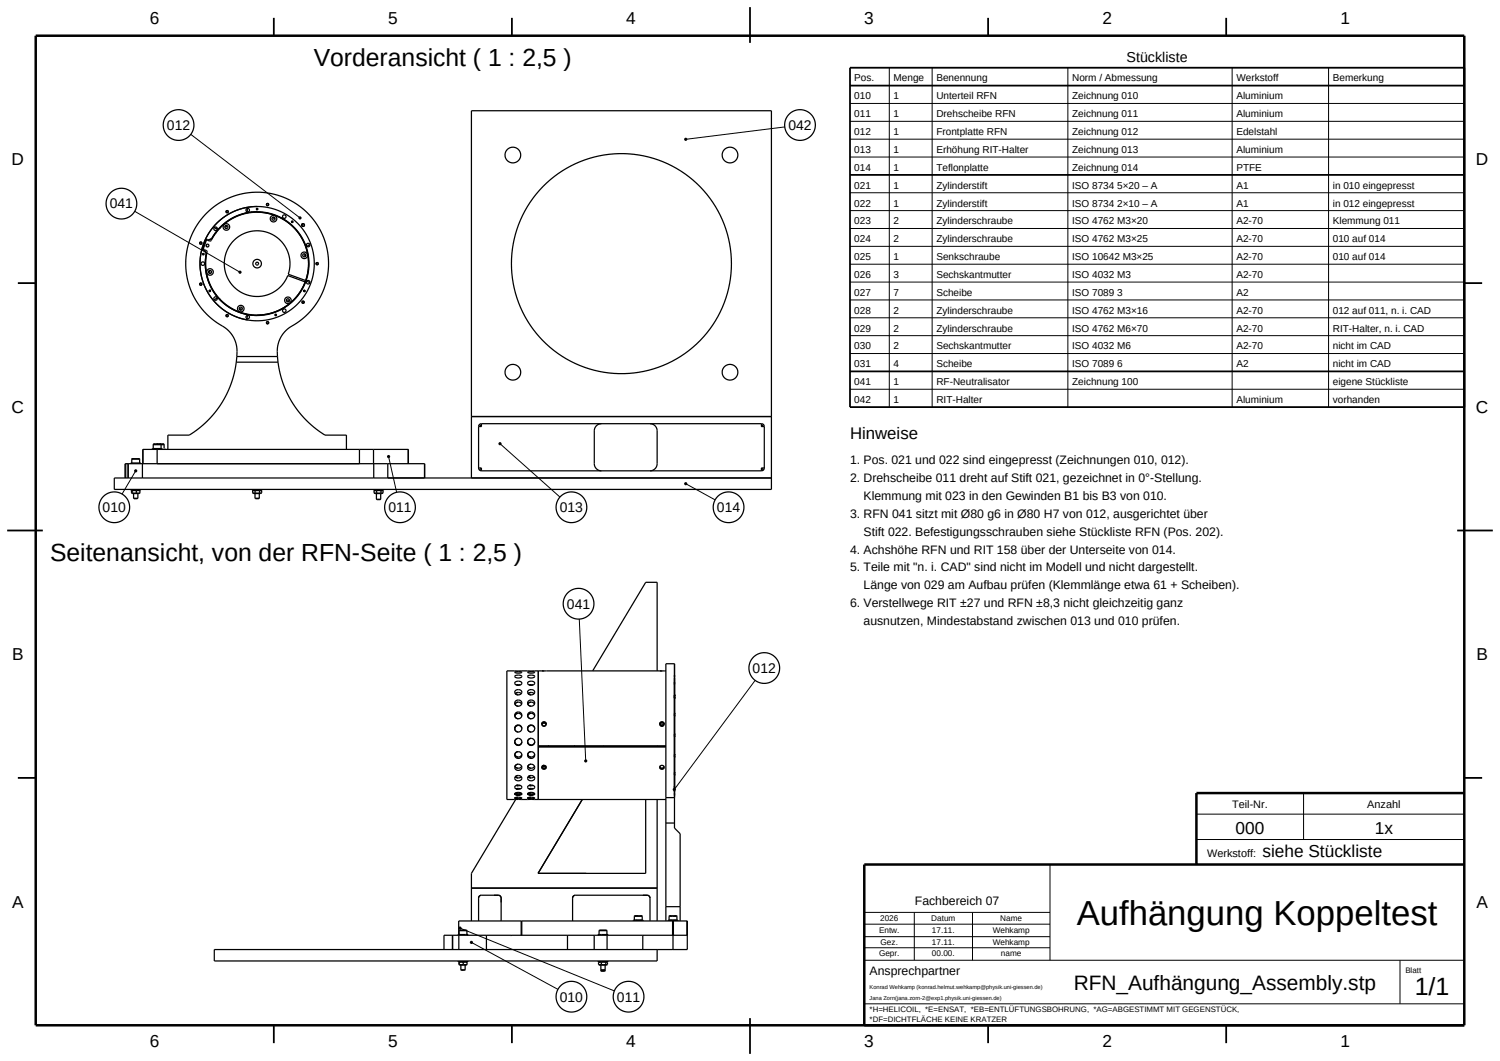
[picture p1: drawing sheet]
<svg xmlns="http://www.w3.org/2000/svg" width="420mm" height="297mm" viewBox="0 0 420 297" stroke-linecap="round" stroke-linejoin="round" font-family="sans-serif">
<path d="M10 10h400v277h-400zM410 222h-75v20M410 242h-168v45" fill="none" stroke="#000" stroke-width=".7" stroke-linecap="butt"/>
<g fill="none" stroke="#000" stroke-width=".5">
<path d="M76.7 5v5M143.3 5v5M210 2v10M238 19h172v95h-172zM276.7 5v5M343.3 5v5M238 24h172M238 49h172M5 79.2h5M410 79.2h5M238 104h172M2 148.5h10"/>
<path d="M408 148.5h10M5 217.7h5M410 217.7h5M76.7 287v5M143.3 287v5M210 285v10M276.7 287v5M343.3 287v5"/>
</g>
<g fill="none" stroke="#000" stroke-width=".28">
<path d="M249 19v95M261 19v95M299 19v95M345 19v95M372 19v95M53.4 37.6l30.6 23.4M219.7 35.5l-27.7 3.5M238 29h172M238 34h172M238 39h172M37.7 59.2l29.5 17M238 44h172"/>
<path d="M238 54h172M238 59h172M238 64h172M238 69h172M238 74h172M238 79h172M238 84h172M238 89h172M238 94h172M238 99h172M238 109h172M38 131.8l-3.8 6.5"/>
<path d="M108.8 127.8l2.3 10M140 124.2l16.8 14.9M192 135.4l8.2 4.5M162.2 173.3l1.8 39.7M211.4 190.5l-22.6 30.5M335 235h75M335 227.9h75M365 222v13M128.8 259.8l43.2 17.6M242 258.7h52M242 255.4h52M256 255.4v13.4"/>
<path d="M272.3 255.4v13.4M294 242v26.8M132 263.8l24.2 13.1M242 268.8h168M242 265.3h52M242 262.2h52M392 268.8v12.2M242 281h168"/>
</g>
<g fill="none" stroke="#000" stroke-width=".35">
<path d="M69.1 58.4l.2 .4-.2 .4M71.8 58.5v.1M71.8 58.6h.1M71.8 58.6l.2 .1M71.8 58.6h.4M71.8 58.4v.1M71.8 58.4h.4M72 57.8a16 16 0 0 0-15.9 14.7 16 16 0 0 0 13.3 17.1M72 59.4a14.4 14.4 0 0 1 14.4 14.4 14.4 14.4 0 0 1-14.4 14.4M72 59.3a14.5 14.5 0 0 0-12.7 7.5M72.1 58.4h-.3M72.2 58.4v.1"/>
<path d="M72.2 58.5h.1M56.8 71.3h.1M56.9 71l-.1 .3M57 70.9l-.1 .1M57 70.9v.1M57 71h.1M57 71l-.1 .3M57 68.7l.1 .4M57 68.7l-.2 1.1 .5 .4 .5 .8M57.3 68.1l-.3 .6M57.3 68.6h-.3M57.4 67.6h.1"/>
<path d="M57.5 73h.1M57.5 74.6h.1M57.6 67.3l-.3 .8M57.6 67.8l-.3 .3M57.7 68.7l.3 .4M57.8 71a14.5 14.5 0 0 0 14.2 17.3M57.8 67.4l.2-.1 1 .2a14.5 14.5 0 0 1 18.5-7 14.5 14.5 0 0 1 8.1 18l-4.9-1.7a9.2 9.2 0 0 0-10.2-12.1 9.2 9.2 0 0 0-5.8 14.7 9.2 9.2 0 0 0 15.7-1.9l.2-.4 4.9 1.8a14.5 14.5 0 0 1-17.9 8.6 14.5 14.5 0 0 1-9.7-17.2l-.8-.5-.1-.2zM57.9 67l-.3 .3M59.3 66.8a14.5 14.5 0 0 1 24.3-1.8 14.5 14.5 0 0 1-8.4 23 14.5 14.5 0 0 1-17.4-17M59.3 66.8l-.9 .4-.6-.2-.2 .3M60.1 63.6l.3 .4h.4M81.6 62h.1"/>
<path d="M81.6 62l.2 .3M81.6 62l.3 .3M81.7 62h-.1M81.8 61.9l-.1 .1M81.8 61.9l.2 .1M81.8 61.9l.2 .2M82 62.2l-.1 .1M82 62v.1M82 62.1v.1M84.5 63l.4 .4M84.9 62.6l-.4 .4M86.1 78.6l.2 .3 .5 .1"/>
<path d="M86.8 68.6l-.5 .1-.2 .3M58.6 81.4l.1 .2M58.7 81.2l.2 .4M58.7 81.2l-.1 .2M58.7 81.2h.1M58.8 81.2h-.1M58.8 81.6h-.1M58.9 81.6h.1M60.8 83.6h-.4l-.3 .4M66.3 99.8l-.1 1.6M66.3 99.8a8.3 8.3 0 0 0-4.7-8.9 20 20 0 0 1-4.2-30.6 20 20 0 0 1 30.8 1.6 20 20 0 0 1-7.4 30 8.3 8.3 0 0 0-3.1 7.9M66.3 99.8h11.4"/>
<path d="M69.1 88.4l.2 .4-.2 .4M77 88.2l.4 .1M77 88.2h.1M77.2 88l-.2 .2M77.4 88.1l-.4 .1M77.4 88.3h.1M77.4 88.1v.1M77.7 99.8l.1 1.6M85.1 81.6h.2M85.2 81.2l-.1 .4M85.3 81.2v.1M85.3 81.2l-.2 .4"/>
<path d="M85.3 81.3v.3M85.3 81.6h.1M85.4 81.4v.2M66.2 101.4a28 28 0 0 1-13.2 20.4h-6v4M66.2 101.4h11.6M77.8 101.4a28 28 0 0 0 13.2 20.4h6v4M132 116.6h84M134 119.4v11.6M134 119.4h.8M134.2 118.8l.6 .6M134.8 118.6l-.6 .2-.2 .6M134.8 118.6h78.4"/>
<path d="M134.8 118.6v.8M168.4 118.6a2 2 0 0 0-2 2v9.2a2 2 0 0 0 2 2M182 118.6a2 2 0 0 1 2 2v9.2a2 2 0 0 1-2 2M213.2 118.6l.6 .2 .2 .6M213.2 119.4h.8M213.2 118.6v.8M213.8 118.8l-.6 .6M214 119.4v11.6M35.2 129.8h.7M35.2 129.8h-.2v4M35.2 129.8v4M35.9 133.8h4"/>
<path d="M35.9 129.8h4M35.9 133.8h-3.9v3.2h184v-106h-84v102.8M35.9 129.8v4M36.6 137v.2h2.8v-.2M36.6 129.8v-.2h2.8v.2M36.9 137.3l.1 .1M36.9 137.3v.7M36.9 128.5h2.2M36.9 128.5v1.1M37 137.4h1.2M37 138h1.2M37 138h-.1"/>
<path d="M37 137.4v.6M37 128.4h2M37 128.4h.4M37 128.4l-.1 .1M37.1 137.2l-.2 .1M37.4 139.5h1.2M37.4 138.2v1.3M37.4 139.5l.1 .1M37.5 139.6h.1M38.2 137.4h1M38.2 138h1M38.2 137.4v.6"/>
<path d="M38.6 139.5h.1M38.6 128.4h.4M38.6 139.5l-1.1 .1M38.6 138.2v1.3M38.9 137.2l.3 .2M39 128.4l.1 .1M39.1 128.5v1.1M39.2 138l-.3 .2-2-.2M39.2 137.4v.6M39.9 133.8h64.7M39.9 129.8h64.7M39.9 129.8v4"/>
<path d="M40 125.8v4M40 125.8h.1M40 125.8h4M42.9 125.6h.1M42.9 124.5h2.2M42.9 124.5v1.1M42.9 124.5h.1M43.4 125.6h.1M43.9 124.4h-.9h1.5M43.9 124.4h.1M43.9 124.4l-1 .1M44 125.8h56.6"/>
<path d="M44 125.8v4M44 124.4h1h-.5M44 124.4l1.1 .1M44.3 124.4h-.4h.6M44.5 124.4h.4M44.6 125.6h.1M44.9 124.4h.9h-.8M44.9 124.4l1.1 .1M45.1 124.5v1.1h-2.2M45.1 124.5h.9M45.4 125.6h-2.8v.2M45.4 125.6v.2"/>
<path d="M45.5 125.6h.1M46 124.5v1.1M46.3 125.6v.2M70.6 137v.2h2.8v-.2M70.7 138l.4 .2h1.8l.3-.2M70.7 137.4h.7M70.7 138h.7M70.7 137.4v.6M71.1 137.2l-.4 .2M71.4 139.5h1.2M71.4 138.2v1.3M71.4 137.4h1.3"/>
<path d="M71.4 138h1.3M71.4 137.4v.6M72.6 138.2v1.3M72.7 138h.5M72.7 137.4v.6M72.9 137.2l.3 .2M73.2 137.4h-.5M73.2 137.4v.6M100.6 125.8h4M100.6 125.8v4M104.6 125.8h9.7M104.6 125.8v4"/>
<path d="M104.6 137v.2h2.8v-.2M104.6 133.8h4M104.6 129.8h4M104.6 129.8v4M104.7 138l.4 .2h1.8l.3-.2M104.7 137.4h.7M104.7 138h.7M104.7 137.4v.6M105.1 137.2l-.4 .2M105.4 139.8h1.2M105.4 138.2v1.6M105.4 137.4h1.3"/>
<path d="M105.4 138h1.3M105.4 137.4v.6M106.6 138.2v1.6M106.7 138h.5M106.7 137.4v.6M106.9 137.2l.3 .2M107.2 137.4h-.5M107.2 137.4h.1M107.3 138h-.1M107.3 137.4v.6M108.6 133.8h107.4M108.6 129.8h10.3"/>
<path d="M108.6 129.8v4M114.3 125.8v4M118.9 129.8v4M134 131l.2 .6 .6 .2M134 131h.8M134.8 131l-.6 .6M134.8 131.8h78.4M134.8 131v.8M213.2 131l.6 .6M213.2 131h.8M213.2 131v.8M214 131l-.2 .6-.6 .2"/>
<path d="M144.1 188.2l.3-.1a1.58 1.58 0 0 1 1.7 .1l-.1 .1a1.98 1.98 0 0 1-1.9-.1zM144.2 189.2l.5-.2a.96 .96 0 0 1 1.4 .4 1.31 1.31 0 0 1-2-.1zM144.3 193.3a.93 .93 0 0 1 1.2-.3 .93 .93 0 0 1 .4 1.2 .93 .93 0 0 1-1.2 .3 .93 .93 0 0 1-.4-1.2zM144.3 190.9l.8-.2a.64 .64 0 0 1 .8 .1 .64 .64 0 0 1 0 .8l-.8 .2a.66 .66 0 0 1-.7-.1 .66 .66 0 0 1-.1-.8zM145.7 191.7h-1.1M146 194.2a1.24 1.24 0 0 0-1.7 0l.8 .3M146.1 197.1a.98 .98 0 0 0-1-.6 .98 .98 0 0 0-.9 .7l.9 .5M147.7 188.2l.3-.1a1.58 1.58 0 0 1 1.7 .1l-.1 .1a1.98 1.98 0 0 1-1.9-.1zM147.8 189.2l.5-.2a.96 .96 0 0 1 1.4 .4 1.31 1.31 0 0 1-2-.1zM147.9 193.3a.93 .93 0 0 1 1.2-.3 .93 .93 0 0 1 .4 1.2 .93 .93 0 0 1-1.2 .3 .93 .93 0 0 1-.4-1.2zM147.9 190.9l.8-.2a.64 .64 0 0 1 .8 .1 .64 .64 0 0 1 0 .8l-.8 .2a.66 .66 0 0 1-.7-.1 .66 .66 0 0 1-.1-.8zM149.3 191.7h-1.1"/>
<path d="M149.6 194.2a1.24 1.24 0 0 0-1.7 0l.8 .3M149.7 197.1a.98 .98 0 0 0-1-.6 .98 .98 0 0 0-.9 .7l.9 .5M151.7 187.8h.7M151.7 187.8h33M151.7 187.8h-9.8v36h44.5M152.4 187.8h.1M165.9 187.8l14.9-24.8h3.2v24.8M184.7 187.8h.7M184.7 187.8h1.7M185.4 187.8h.1M188.9 199.7v.7zM188.9 189.8h.1"/>
<path d="M188.9 190.9h.1M188.9 191.6h.1M188.9 189.6h.1M188.9 190.9v.7M188.9 188.9h.1M188.9 188.9v.7M188.9 189.8v32M188.9 194.6v.8M188.9 194.6v.8zM144.3 217.4a.93 .93 0 0 1 1.2-.3 .93 .93 0 0 1 .4 1.2 .93 .93 0 0 1-1.1 .3 .93 .93 0 0 1-.5-1.2zM144.4 214.2a.97 .97 0 0 1 1.5 0 .97 .97 0 0 1-.2 1.4 .97 .97 0 0 1-1.4-.3l-.2-.5zM145.1 219.8l-.5 .1h1.1"/>
<path d="M145.1 213.9l-.3 .1a.58 .58 0 0 0-.5 .7 .58 .58 0 0 0 .8 .4l.6-.2 .4-.4M145.1 217.1l-.8 .3a1.24 1.24 0 0 0 1.7 0M145.1 206.7a.96 .96 0 0 0-.9 1 .96 .96 0 0 0 1 .9 .96 .96 0 0 0 .9-1M145.1 210.4a.82 .82 0 0 0-.9 1 .82 .82 0 0 0 1.3 .5l.6-.7M146.1 200.4a.93 .93 0 0 0-1.1-.7 .93 .93 0 0 0-.7 1l.8 .5M146.1 204a.96 .96 0 0 0-.9-1 .96 .96 0 0 0-1 .9 .96 .96 0 0 0 .9 1M147.9 217.4a.93 .93 0 0 1 1.2-.3 .93 .93 0 0 1 .4 1.2 .93 .93 0 0 1-1.1 .3 .93 .93 0 0 1-.5-1.2zM148 214.2a.97 .97 0 0 1 1.5 0 .97 .97 0 0 1-.2 1.4 .97 .97 0 0 1-1.4-.3l-.2-.5zM148.4 217.1l-.3 .5M148.7 219.8l-.5 .1h1.1M148.7 213.9l-.3 .1a.58 .58 0 0 0-.5 .7 .58 .58 0 0 0 .8 .4l.6-.2 .4-.4M148.7 217.1l-.8 .3a1.24 1.24 0 0 0 1.7 0"/>
<path d="M148.7 206.7a.96 .96 0 0 0-.9 1 .96 .96 0 0 0 1 .9 .96 .96 0 0 0 .9-1M148.7 210.4a.82 .82 0 0 0-.9 1 .82 .82 0 0 0 1.3 .5l.6-.7M149.7 200.4a.93 .93 0 0 0-1.1-.7 .93 .93 0 0 0-.7 1l.8 .5M149.7 204a.96 .96 0 0 0-.9-1 .96 .96 0 0 0-1 .9 .96 .96 0 0 0 .9 1M150.7 208.8v-21v36v-14.7M150.7 208.8h35.7M150.7 208.8v.3M150.7 209h35.7M150.7 209.1h35.7M151.7 214.7a.67 .67 0 0 0 .6 .4 .67 .67 0 0 0 .6-.4M151.9 214.4a.53 .53 0 0 0 .9 0 .46 .46 0 0 1-.5 .6 .46 .46 0 0 1-.4-.6zM151.9 214.4h.1"/>
<path d="M152.3 214.2l-.4 .2M152.8 202.8a.49 .49 0 0 0-.5-.4 .49 .49 0 0 0-.5 .4M153 202.7a.64 .64 0 0 0-.7-.6 .64 .64 0 0 0-.6 .6M153.5 208.8v.2M159.2 208.8v.2M159.4 208.8v.2M160.8 208.8v.2M160.9 208.8v.2M163.4 208.8v.2M163.9 208.8v.2M168.2 208.8v.2M169 208.8v.2z"/>
<path d="M171 208.8v.2M181.7 208.8v.2M184.1 208.8v.2M184.2 208.8v.2M184.7 214.7a.67 .67 0 0 0 .6 .4 .67 .67 0 0 0 .7-.4M184.9 202.9a.49 .49 0 0 1 .4-.3 .49 .49 0 0 1 .5 .3l-.6 .1M184.9 214.4a.46 .46 0 0 0 .4 .6 .46 .46 0 0 0 .5-.6M185.2 203v.2M186 202.7a.64 .64 0 0 0-.7-.6 .64 .64 0 0 0-.6 .6M188.9 211.2v.7zM188.9 205.5v.6zM188.9 216.3v.6z"/>
<path d="M144.1 222.2a1.37 1.37 0 0 1 2 0M144.1 222.2a1.5 1.5 0 0 0 2 0M144.1 223.4l1 .2M144.1 222.2l1 .2 1-.2M144.1 222.2h.1M144.1 223.4l.1-.1a1.98 1.98 0 0 1 1.9 .1l-.3 .1a1.58 1.58 0 0 1-1.7-.1zM144.3 220l.8-.2a.62 .62 0 0 1 .8 .1 .62 .62 0 0 1-.1 .9l-.7 .1a.64 .64 0 0 1-.7-.1 .64 .64 0 0 1-.1-.8zM144.4 223.8l-12.4 20.7v13.3M144.6 222.6h.5zM144.8 223.2l-.3 .4M145.1 222.6h.5M145.1 222.6h.1"/>
<path d="M145.5 222l-.3 .4M145.7 220.8h-1.2l.6 .1M146.1 222.2l-1-.2-1 .2M147.7 222.2a1.37 1.37 0 0 1 2 0M147.7 222.2a1.5 1.5 0 0 0 2 0M147.7 223.4l1 .2M147.7 222.2l1 .2 1-.2M147.7 222.2h.1M147.7 223.4l.1-.1a1.98 1.98 0 0 1 1.9 .1l-.3 .1a1.58 1.58 0 0 1-1.7-.1zM147.9 220l.8-.2a.62 .62 0 0 1 .8 .1 .62 .62 0 0 1-.1 .9l-.7 .1a.64 .64 0 0 1-.7-.1 .64 .64 0 0 1-.1-.8zM148.7 222.6h-.5h.5M148.7 222.6h.5"/>
<path d="M148.7 222.6h.1M149.3 220.8h-1.2l.6 .1M149.7 222.2l-1-.2-1 .2M163 223.8l-12.3 20.7h30.1v-20.7M184 223.8v34M186.4 223.3v-37.5h2.5v37.5M186.4 223.3v34.5M186.4 230.4h2.5M186.4 223.3h2.5M188.9 222h.1M188.9 220h.1M188.9 221.8h.1"/>
<path d="M188.9 223.3v8.5l1.5 1.6v24.4M188.9 220v.6M188.9 220v.7M188.9 220.6v.1M188.9 222v.7M188.9 222v.6M188.9 222.6v.1M132 248.6h52M134 251.4v6.4M134.8 250.6l-.6 .2-.2 .6M134.8 250.6h4.7M138.3 250.6h1.2"/>
<path d="M139.5 250.6l.6 .2 .2 .6M140.3 251.4v1.2M140.3 251.4v6.4M145.9 257.8h-17.5v3.8M145.9 257.8h.2M145.9 257.8v4M146.1 257.8h42.2M146.1 257.8v4M160.3 251.4v6.4M161.1 250.6l-.5 .2-.3 .6M161.1 250.6h20.1M177.3 257.8v-.2h2.8v.2"/>
<path d="M177.6 256.5v1.1h2.2v-1.1M177.6 256.5h2.2M177.7 256.4h2M177.7 256.4h.9M177.7 256.4l-.1 .1M178.1 257.6h.1M179.3 256.4h.4M179.4 257.6h-.1M179.7 256.4l.1 .1M180 250.6h1.2M181.2 250.6l.6 .2 .2 .6M182 251.4v6.4"/>
<path d="M186.4 253.8h4M187 257.8v-.2h2.8v.2M187.3 256.5v1.1h2.2v-1.1M187.3 256.5h2.2M187.5 256.4h1.9M187.5 256.4h.4M187.5 256.4l-.2 .1M187.8 257.6h.1M188.3 257.8h.3M188.3 257.8v4M188.4 257.8v8M188.6 257.8h3.8"/>
<path d="M188.6 257.8v4M188.8 256.4h.6M189.1 257.6h-.1M189.4 256.4h.1M189.4 256.4l.1 .1M189.5 256.5h.1M192.4 257.8v8h-4M192.4 257.8h.1M60 265.8h124v3.2h-124zM126.7 261.8h.1M126.7 261.8h-2.4v4M126.7 261.8v4"/>
<path d="M126.8 261.8h1.7M126.8 261.8v4M128.2 269v.2h2.8v-.2M128.2 261.8v-.2h2.8v.2M128.4 261.8h.1M128.5 261.8h7.7M128.5 261.8v4M128.5 269.3l.1 .1M128.5 269.3v.8M128.5 260.5h2.2M128.5 260.5v1.1M128.6 269.4h1.1"/>
<path d="M128.6 270h1.1M128.6 270l-.1 .1M128.6 269.4v.6M128.7 260.4h1.9M128.7 260.4l-.2 .1M128.7 269.2l-.2 .1M129 271.5h1.2M129 270.2v1.3M129.7 269.4h1.1M129.7 270h1.1M129.7 269.4v.6M130.2 270.2v1.3"/>
<path d="M130.6 269.2l.2 .2M130.6 260.4l.1 .1M130.7 260.5v1.1M130.8 270l-.2 .2-2.1-.1M130.8 269.4v.6M136.2 261.8h6.8M136.2 261.8v4M143 261.8l.1 .2 .1-.2M143 261.8h.2M143.2 261.8h15.7M158.9 261.8h7.5M158.9 261.8v4"/>
<path d="M166.4 261.8h3.6M166.4 261.8v4M167.4 269v.2h2.8v-.2M167.4 261.8v-.2h2.8v.2M167.6 270l.3 .2 2.1-.2M167.6 269.4h.8M167.6 270h.8M167.6 269.4v.6M167.7 260.5h2.2M167.7 260.5v1.1M167.9 260.4h1.9M167.9 260.4l-.2 .1"/>
<path d="M167.9 269.2l-.3 .2M168.2 271.5h1.2zM168.2 271.8h1.2M168.2 270.2v1.6M168.4 269.4h1.2M168.4 270h1.2M168.4 269.4v.6M169.4 270.2v1.6M169.6 270h.4M169.6 269.4v.6M169.8 269.2l.2 .2M169.8 260.4l.1 .1"/>
<path d="M169.9 260.5v1.1M170 261.8h10M170 261.8v4M170 269.4h-.4M170 269.4v.6M180 261.8h12.4M180 261.8v4M184 265.8h4.4"/>
<circle cx="50" cy="35" r="4.3"/>
<circle cx="224" cy="35" r="4.3"/>
<circle cx="34" cy="57" r="4.3"/>
<circle cx="63.6" cy="59.3" r=".31"/>
<circle cx="63.6" cy="59.3" r=".3"/>
<circle cx="69.4" cy="58.8" r=".49"/>
<circle cx="72" cy="58.5" r=".2"/>
<circle cx="74.9" cy="57.3" r=".3"/>
<circle cx="74.9" cy="57.3" r=".31"/>
<circle cx="143.6" cy="43.4" r="2.2"/>
<circle cx="204.4" cy="43.4" r="2.2"/>
<circle cx="56.2" cy="79.5" r=".3"/>
<circle cx="56.2" cy="68.1" r=".3"/>
<circle cx="56.2" cy="68.1" r=".31"/>
<circle cx="56.2" cy="79.5" r=".31"/>
<circle cx="56.8" cy="73.8" r=".49"/>
<circle cx="57" cy="71.1" r=".2"/>
<circle cx="58.1" cy="68.7" r=".4"/>
<circle cx="58.6" cy="76.2" r=".2"/>
<circle cx="58.8" cy="76.1" r=".92"/>
<circle cx="58.8" cy="76.1" r=".44"/>
<circle cx="60.4" cy="64" r=".49"/>
<circle cx="63.3" cy="63.4" r=".2"/>
<circle cx="63.4" cy="63.5" r=".44"/>
<circle cx="63.4" cy="63.5" r=".92"/>
<circle cx="72" cy="73.8" r="1.2"/>
<circle cx="72" cy="73.8" r="16"/>
<circle cx="72" cy="73.8" r=".4"/>
<circle cx="76.6" cy="61.2" r=".44"/>
<circle cx="76.6" cy="61.2" r=".92"/>
<circle cx="76.7" cy="61" r=".2"/>
<circle cx="79.6" cy="60.6" r=".49"/>
<circle cx="81.8" cy="62.1" r=".2"/>
<circle cx="84.9" cy="63" r=".4"/>
<circle cx="84.9" cy="63" r=".36"/>
<circle cx="85.2" cy="71.5" r=".92"/>
<circle cx="85.2" cy="71.5" r=".44"/>
<circle cx="85.4" cy="71.4" r=".2"/>
<circle cx="86.3" cy="68.6" r=".49"/>
<circle cx="86.3" cy="79" r=".49"/>
<circle cx="88.8" cy="73.8" r=".31"/>
<circle cx="88.8" cy="73.8" r=".3"/>
<circle cx="174" cy="73.8" r="30.8"/>
<circle cx="58.8" cy="81.4" r=".2"/>
<circle cx="60.4" cy="83.6" r=".49"/>
<circle cx="63.6" cy="88.3" r=".31"/>
<circle cx="63.6" cy="88.3" r=".3"/>
<circle cx="67.3" cy="86.6" r=".2"/>
<circle cx="67.4" cy="86.4" r=".92"/>
<circle cx="67.4" cy="86.4" r=".44"/>
<circle cx="69.4" cy="88.8" r=".49"/>
<circle cx="74.9" cy="90.3" r=".3"/>
<circle cx="74.9" cy="90.3" r=".31"/>
<circle cx="77.2" cy="88.2" r=".2"/>
<circle cx="79.6" cy="87" r=".49"/>
<circle cx="80.6" cy="84.1" r=".92"/>
<circle cx="80.6" cy="84.1" r=".44"/>
<circle cx="80.7" cy="84.2" r=".2"/>
<circle cx="84.9" cy="84.6" r=".31"/>
<circle cx="84.9" cy="84.6" r=".3"/>
<circle cx="85.2" cy="81.4" r=".2"/>
<circle cx="143.6" cy="104.2" r="2.2"/>
<circle cx="204.4" cy="104.2" r="2.2"/>
<circle cx="32" cy="142" r="4.3"/>
<circle cx="112" cy="142" r="4.3"/>
<circle cx="160" cy="142" r="4.3"/>
<circle cx="204" cy="142" r="4.3"/>
<circle cx="162" cy="169" r="4.3"/>
<circle cx="145.1" cy="196.8" r=".93"/>
<circle cx="148.7" cy="196.8" r=".93"/>
<circle cx="214" cy="187" r="4.3"/>
<circle cx="145.1" cy="200.3" r=".97"/>
<circle cx="145.1" cy="203.9" r="1"/>
<circle cx="145.1" cy="207.7" r="1"/>
<circle cx="145.1" cy="211.4" r=".98"/>
<circle cx="148.7" cy="200.3" r=".97"/>
<circle cx="148.7" cy="203.9" r="1"/>
<circle cx="148.7" cy="207.7" r="1"/>
<circle cx="148.7" cy="211.4" r=".98"/>
<circle cx="152.3" cy="214.8" r=".6"/>
<circle cx="152.3" cy="202.7" r=".49"/>
<circle cx="152.3" cy="202.7" r=".64"/>
<circle cx="185.3" cy="214.8" r=".6"/>
<circle cx="185.3" cy="202.7" r=".49"/>
<circle cx="185.3" cy="202.7" r=".64"/>
<circle cx="160" cy="279" r="4.3"/>
<circle cx="176" cy="279" r="4.3"/>
</g>
<g fill="#000">
<circle cx="192" cy="39" r=".45"/>
<circle cx="67.2" cy="76.2" r=".45"/>
<circle cx="84" cy="61" r=".45"/>
<circle cx="38" cy="131.8" r=".45"/>
<circle cx="108.8" cy="127.8" r=".45"/>
<circle cx="140" cy="124.2" r=".45"/>
<circle cx="192" cy="135.4" r=".45"/>
<circle cx="164" cy="213" r=".45"/>
<circle cx="188.8" cy="221" r=".45"/>
<circle cx="128.8" cy="259.8" r=".45"/>
<circle cx="132" cy="263.8" r=".45"/>
</g>
<text font-size="9.7" x="301.5" y="259">Aufhängung Koppeltest</text>
<text font-size="7" x="396.1" y="278.6">1/1</text>
<g font-size="6.9">
<text x="87.8" y="18.5">Vorderansicht ( 1 : 2,5 )</text>
<text x="14" y="157">Seitenansicht, von der RFN-Seite ( 1 : 2,5 )</text>
</g>
<text font-size="5.8" x="300.6" y="277.1">RFN_Aufhängung_Assembly.stp</text>
<g font-size="4.8">
<text x="42" y="6.6">6</text>
<text x="108.7" y="6.6">5</text>
<text x="175.3" y="6.6">4</text>
<text x="242" y="6.6">3</text>
<text x="308.7" y="6.6">2</text>
<text x="375.3" y="6.6">1</text>
<text x="3.3" y="46.3">D</text>
<text x="413.3" y="46.3">D</text>
<text x="3.3" y="115.6">C</text>
<text x="413.3" y="115.6">C</text>
<text x="3.4" y="184.8">B</text>
<text x="413.4" y="184.8">B</text>
<text x="346" y="233.4">000</text>
<text x="384.9" y="233.4">1x</text>
<text x="353.5" y="240">siehe Stückliste</text>
<text x="3.4" y="254.1">A</text>
<text x="413.4" y="254.1">A</text>
<text x="42" y="293.2">6</text>
<text x="108.7" y="293.2">5</text>
<text x="175.3" y="293.2">4</text>
<text x="242" y="293.2">3</text>
<text x="308.7" y="293.2">2</text>
<text x="375.3" y="293.2">1</text>
</g>
<text font-size="4.7" x="238" y="123">Hinweise</text>
<text font-size="4" x="315.4" y="17.5">Stückliste</text>
<g font-size="3.9">
<text x="46.7" y="36.3">012</text>
<text x="220.7" y="36.3">042</text>
<text x="30.7" y="58.3">041</text>
<text x="28.7" y="143.3">010</text>
<text x="108.7" y="143.3">011</text>
<text x="156.7" y="143.3">013</text>
<text x="200.7" y="143.3">014</text>
<text x="158.7" y="170.3">041</text>
<text x="210.7" y="188.3">012</text>
<text x="156.7" y="280.4">010</text>
<text x="172.7" y="280.4">011</text>
</g>
<g font-size="3.4">
<text x="238" y="130">1. Pos. 021 und 022 sind eingepresst (Zeichnungen 010, 012).</text>
<text x="238" y="135">2. Drehscheibe 011 dreht auf Stift 021, gezeichnet in 0°-Stellung.</text>
<text x="241.8" y="140">Klemmung mit 023 in den Gewinden B1 bis B3 von 010.</text>
<text x="238" y="145">3. RFN 041 sitzt mit Ø80 g6 in Ø80 H7 von 012, ausgerichtet über</text>
<text x="241.8" y="150">Stift 022. Befestigungsschrauben siehe Stückliste RFN (Pos. 202).</text>
<text x="238" y="155">4. Achshöhe RFN und RIT 158 über der Unterseite von 014.</text>
<text x="238" y="160">5. Teile mit &quot;n. i. CAD&quot; sind nicht im Modell und nicht dargestellt.</text>
<text x="241.8" y="165">Länge von 029 am Aufbau prüfen (Klemmlänge etwa 61 + Scheiben).</text>
<text x="238" y="170">6. Verstellwege RIT ±27 und RFN ±8,3 nicht gleichzeitig ganz</text>
<text x="241.8" y="175">ausnutzen, Mindestabstand zwischen 013 und 010 prüfen.</text>
<text x="256.2" y="253.4">Fachbereich 07</text>
<text x="243.5" y="273">Ansprechpartner</text>
</g>
<g font-size="3.1">
<text x="345" y="226.2">Teil-Nr.</text>
<text x="382.8" y="226.2">Anzahl</text>
<text x="338" y="240">Werkstoff:</text>
</g>
<g font-size="2.8">
<text x="239.2" y="22.8">Pos.</text>
<text x="250.2" y="22.8">Menge</text>
<text x="262.2" y="22.8">Benennung</text>
<text x="300.2" y="22.8">Norm / Abmessung</text>
<text x="346.2" y="22.8">Werkstoff</text>
<text x="373.2" y="22.8">Bemerkung</text>
<text x="239.2" y="27.8">010</text>
<text x="250.2" y="27.8">1</text>
<text x="262.2" y="27.8">Unterteil RFN</text>
<text x="300.2" y="27.8">Zeichnung 010</text>
<text x="346.2" y="27.8">Aluminium</text>
<text x="239.2" y="32.8">011</text>
<text x="250.2" y="32.8">1</text>
<text x="262.2" y="32.8">Drehscheibe RFN</text>
<text x="300.2" y="32.8">Zeichnung 011</text>
<text x="346.2" y="32.8">Aluminium</text>
<text x="239.2" y="37.8">012</text>
<text x="250.2" y="37.8">1</text>
<text x="262.2" y="37.8">Frontplatte RFN</text>
<text x="300.2" y="37.8">Zeichnung 012</text>
<text x="346.2" y="37.8">Edelstahl</text>
<text x="239.2" y="42.8">013</text>
<text x="239.2" y="47.8">014</text>
<text x="250.2" y="42.8">1</text>
<text x="250.2" y="47.8">1</text>
<text x="262.2" y="42.8">Erhöhung RIT-Halter</text>
<text x="262.2" y="47.8">Teflonplatte</text>
<text x="300.2" y="42.8">Zeichnung 013</text>
<text x="300.2" y="47.8">Zeichnung 014</text>
<text x="346.2" y="42.8">Aluminium</text>
<text x="346.2" y="47.8">PTFE</text>
<text x="239.2" y="52.8">021</text>
<text x="250.2" y="52.8">1</text>
<text x="262.2" y="52.8">Zylinderstift</text>
<text x="300.2" y="52.8">ISO 8734 5×20 – A</text>
<text x="346.2" y="52.8">A1</text>
<text x="373.2" y="52.8">in 010 eingepresst</text>
<text x="239.2" y="57.8">022</text>
<text x="250.2" y="57.8">1</text>
<text x="262.2" y="57.8">Zylinderstift</text>
<text x="300.2" y="57.8">ISO 8734 2×10 – A</text>
<text x="346.2" y="57.8">A1</text>
<text x="373.2" y="57.8">in 012 eingepresst</text>
<text x="239.2" y="62.8">023</text>
<text x="250.2" y="62.8">2</text>
<text x="262.2" y="62.8">Zylinderschraube</text>
<text x="300.2" y="62.8">ISO 4762 M3×20</text>
<text x="346.2" y="62.8">A2-70</text>
<text x="373.2" y="62.8">Klemmung 011</text>
<text x="239.2" y="67.8">024</text>
<text x="250.2" y="67.8">2</text>
<text x="262.2" y="67.8">Zylinderschraube</text>
<text x="300.2" y="67.8">ISO 4762 M3×25</text>
<text x="346.2" y="67.8">A2-70</text>
<text x="373.2" y="67.8">010 auf 014</text>
<text x="239.2" y="72.8">025</text>
<text x="239.2" y="77.8">026</text>
<text x="250.2" y="72.8">1</text>
<text x="250.2" y="77.8">3</text>
<text x="262.2" y="72.8">Senkschraube</text>
<text x="262.2" y="77.8">Sechskantmutter</text>
<text x="300.2" y="72.8">ISO 10642 M3×25</text>
<text x="300.2" y="77.8">ISO 4032 M3</text>
<text x="346.2" y="72.8">A2-70</text>
<text x="346.2" y="77.8">A2-70</text>
<text x="373.2" y="72.8">010 auf 014</text>
<text x="239.2" y="82.8">027</text>
<text x="250.2" y="82.8">7</text>
<text x="262.2" y="82.8">Scheibe</text>
<text x="300.2" y="82.8">ISO 7089 3</text>
<text x="346.2" y="82.8">A2</text>
<text x="239.2" y="87.8">028</text>
<text x="250.2" y="87.8">2</text>
<text x="262.2" y="87.8">Zylinderschraube</text>
<text x="300.2" y="87.8">ISO 4762 M3×16</text>
<text x="346.2" y="87.8">A2-70</text>
<text x="373.2" y="87.8">012 auf 011, n. i. CAD</text>
<text x="239.2" y="92.8">029</text>
<text x="250.2" y="92.8">2</text>
<text x="262.2" y="92.8">Zylinderschraube</text>
<text x="300.2" y="92.8">ISO 4762 M6×70</text>
<text x="346.2" y="92.8">A2-70</text>
<text x="373.2" y="92.8">RIT-Halter, n. i. CAD</text>
<text x="239.2" y="97.8">030</text>
<text x="250.2" y="97.8">2</text>
<text x="262.2" y="97.8">Sechskantmutter</text>
<text x="300.2" y="97.8">ISO 4032 M6</text>
<text x="346.2" y="97.8">A2-70</text>
<text x="373.2" y="97.8">nicht im CAD</text>
<text x="239.2" y="102.8">031</text>
<text x="239.2" y="107.8">041</text>
<text x="250.2" y="102.8">4</text>
<text x="250.2" y="107.8">1</text>
<text x="262.2" y="102.8">Scheibe</text>
<text x="262.2" y="107.8">RF-Neutralisator</text>
<text x="300.2" y="102.8">ISO 7089 6</text>
<text x="300.2" y="107.8">Zeichnung 100</text>
<text x="346.2" y="102.8">A2</text>
<text x="373.2" y="102.8">nicht im CAD</text>
<text x="373.2" y="107.8">eigene Stückliste</text>
<text x="239.2" y="112.8">042</text>
<text x="250.2" y="112.8">1</text>
<text x="262.2" y="112.8">RIT-Halter</text>
<text x="346.2" y="112.8">Aluminium</text>
<text x="373.2" y="112.8">vorhanden</text>
</g>
<g font-size="2.3">
<text x="246.4" y="257.7">2026</text>
<text x="260.8" y="257.7">Datum</text>
<text x="280.1" y="257.7">Name</text>
<text x="246.1" y="261.1">Entw.</text>
<text x="261" y="261.1">17.11.</text>
<text x="278" y="261.1">Wehkamp</text>
<text x="246.1" y="267.7">Gepr.</text>
<text x="246.6" y="264.4">Gez.</text>
<text x="261" y="264.4">17.11.</text>
<text x="261" y="267.7">00.00.</text>
<text x="278" y="264.4">Wehkamp</text>
<text x="280.3" y="267.7">name</text>
</g>
<g font-size="2.2">
<text x="393.5" y="272.4">Blatt</text>
<text x="243.5" y="283.3">*H=HELICOIL, *E=ENSAT, *EB=ENTLÜFTUNGSBOHRUNG, *AG=ABGESTIMMT MIT GEGENSTÜCK,</text>
<text x="243.5" y="286.2">*DF=DICHTFLÄCHE KEINE KRATZER</text>
</g>
<g font-size="1.6">
<text x="243.5" y="276.8">Konrad Wehkamp (konrad.helmut.wehkamp@physik.uni-giessen.de)</text>
<text x="243.5" y="279.8">Jana Zorn(jana.zorn-2@exp1.physik.uni-giessen.de)</text>
</g>
</svg>
